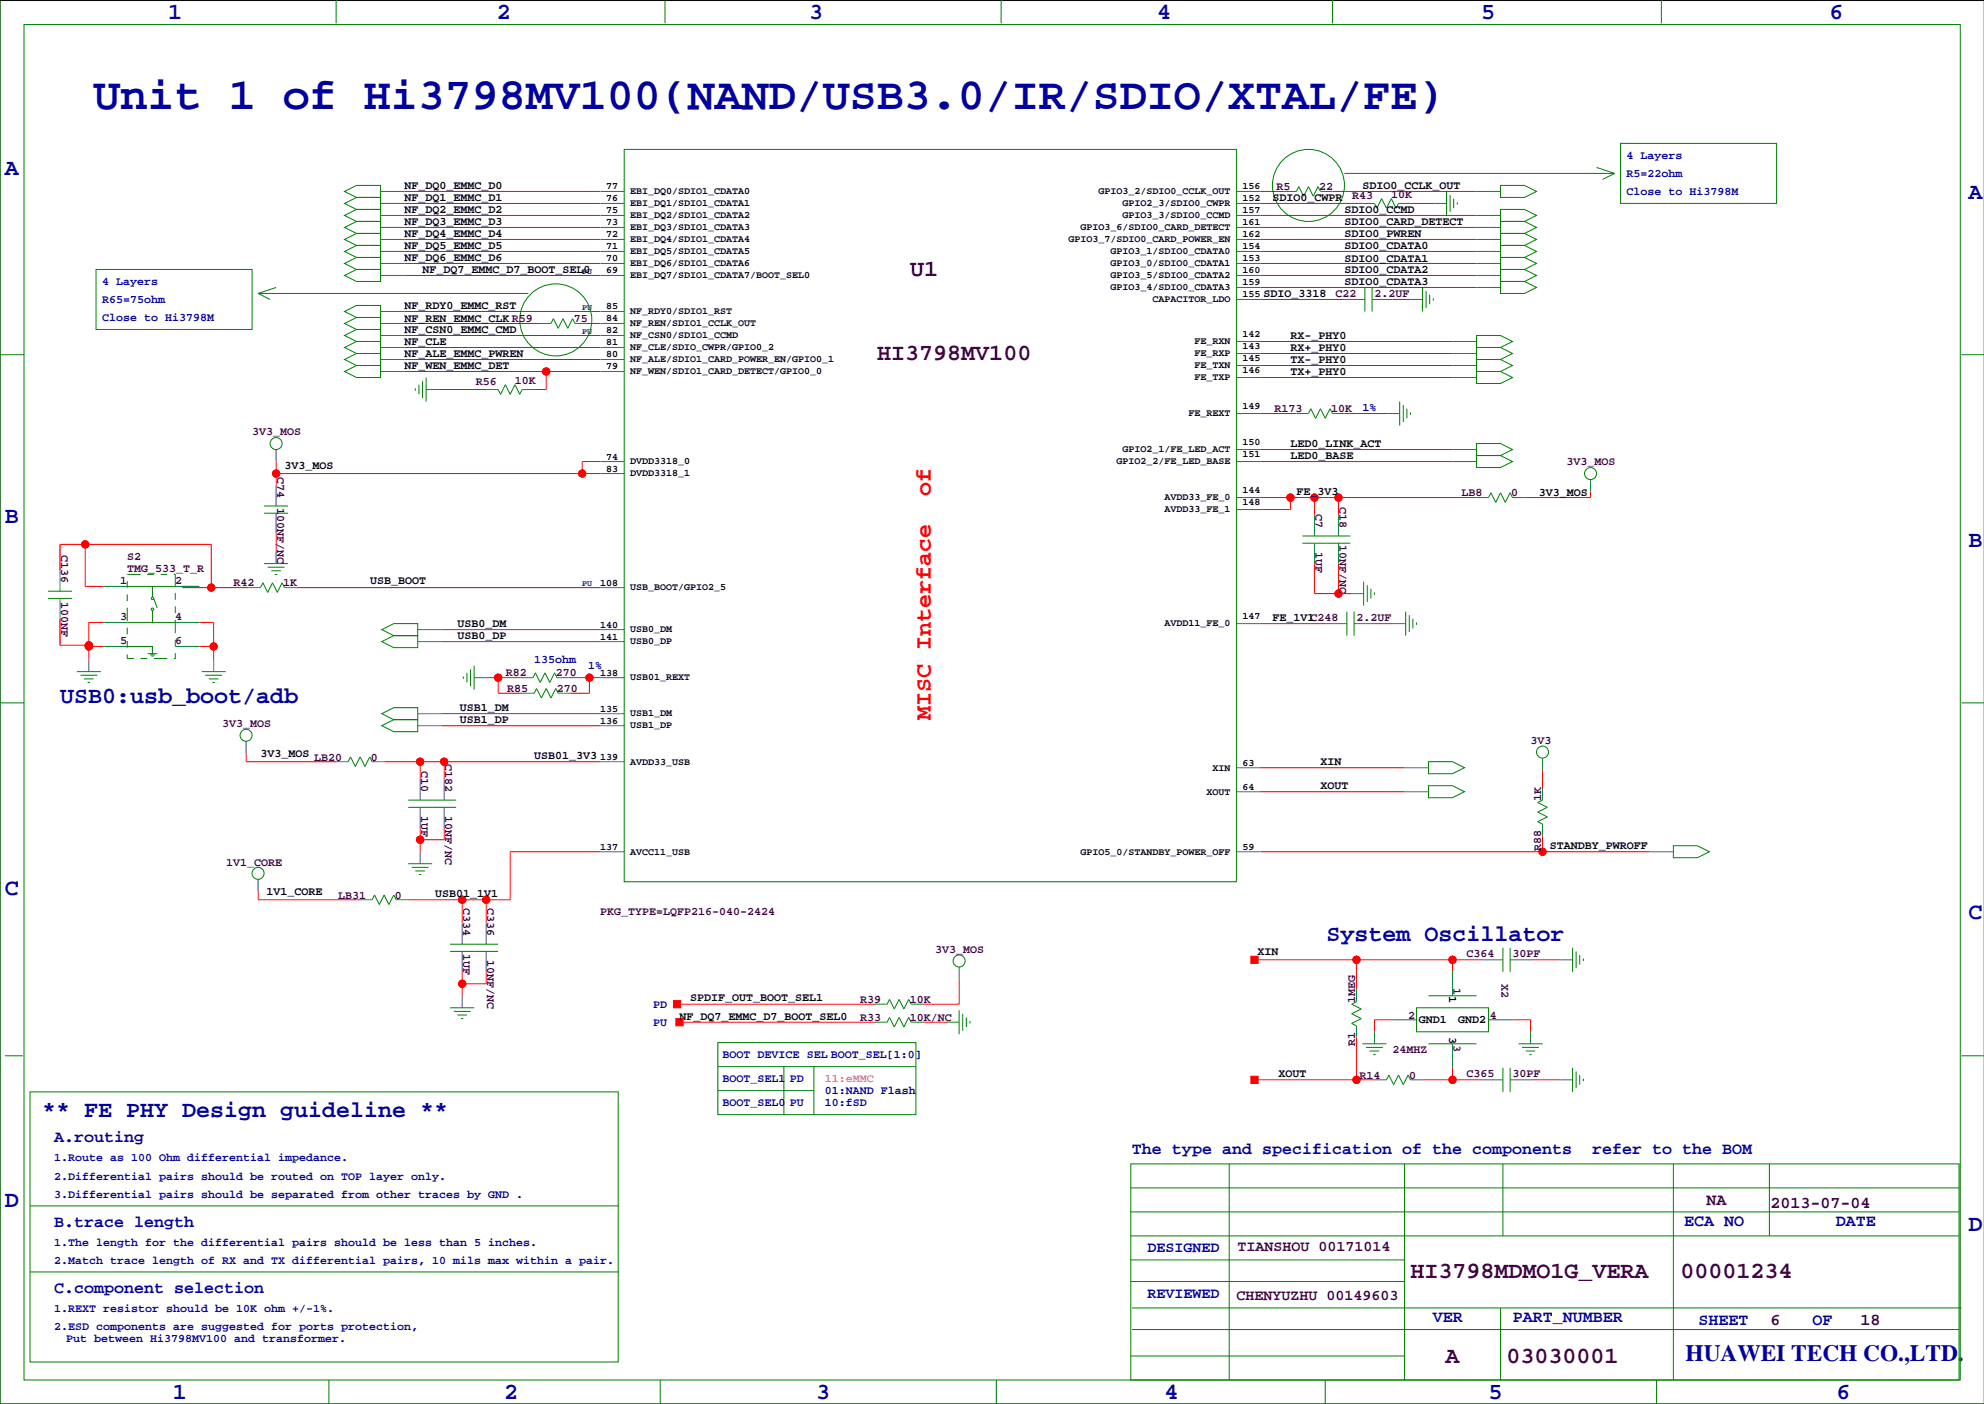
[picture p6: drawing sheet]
<svg xmlns="http://www.w3.org/2000/svg" width="420mm" height="297mm" viewBox="0 0 420 297" stroke-linecap="round" stroke-linejoin="round" font-family="sans-serif">
<path d="M419.9 .1h-419.9v296.9h419.9" fill="none" stroke="#000" stroke-width=".21"/>
<g fill="none" stroke="#f00" stroke-width=".21">
<path d="M85.6 43h41.4M85.6 58.3h41.4M85.6 55.7h41.4M85.6 53.2h41.4M85.6 50.7h41.4M85.6 48.1h41.4M85.6 45.6h41.4M85.6 40.5h41.4M266.7 43h21.6M266.7 58.3h45.7M266.7 55.7h45.7M266.7 53.2h45.7"/>
<path d="M266.7 50.7h45.7M266.7 48.1h45.7M266.7 45.6h45.7M266.7 40.5h5.1M281.9 40.5h30.5M298.4 43h5.1M85.6 68.4h28.4M85.6 76.1h41.4M85.6 65.9h41.4M85.6 78.6h41.4M85.6 73.5h41.4M85.6 71h41.4"/>
<path d="M115.6 78.6v3.8h-2.6M124.2 68.4h2.8M266.7 63.4h17.8M266.7 60.8h45.7M266.7 77.3h40.6M266.7 79.9h40.6M266.7 72.2h40.6M266.7 74.8h40.6M294.6 63.4h3.8M58.4 97.6v5.1M92.7 82.4h10.2M127 97.6h-3.8v2.6"/>
<path d="M266.7 97.6h40.6M266.7 95.1h40.6M266.7 87.5h7.6M284.5 87.5h9.1M18 115.2v8.9h3.8M58.4 112.9v3.8M58.4 100.2h68.6M266.7 105.3h45.7M273 105.3v2.5h-6.3M278.1 119.2v6.4h7.9M278.1 105.3v3.8M283.2 105.3v3.8"/>
<path d="M283.2 119.2v6.4M336.5 104v1.3h-13.9M12.7 130.9v5.6h6.1M12.7 120.8v-5.6h32v9.1M18.8 136.8h3M21.8 131.7h-3v7.9M42.2 124.1h-3.6v.2h14M42.2 136.8h3M42.2 131.7h3v7.9M62.7 124.3h64.3M93.5 133.2h33.5M93.5 135.7h33.5"/>
<path d="M266.7 131.9h14M290.8 131.9h4.1M52.1 159.4v1.7h19M93.5 151h33.5M93.5 153.5h33.5M102.9 143.4h7.3M105.4 143.4v3.3h5.1M120.4 143.4h6.6M124.7 143.4v3.3h-4.1M81.3 161.1h45.7M88.9 161.1v3.9M88.9 175.1v5.1"/>
<path d="M94 161.1v3.9M94 175.1v2.6h-5.1M266.7 162.4h30.5M266.7 167.5h30.5M326.4 162.9v3.8M326.4 176.9v3.3M54.6 188.6v1.8h21.6M97.8 190.4v5M102.9 190.4v5M127 180.2h-19.1v10.2h-21.5M266.7 180.2h82.3M97.8 205.6v5.1"/>
<path d="M102.9 205.6v2.5h-5.1M143.3 212.5h41.9M143.8 216.3h41.4M195.3 216.3h5.1M202.9 207.1v5.4h-7.6M265.4 203.1h48.3M287 203.1v6.3M287 219.6v8.9M294.6 215.8h-3.8v2.5M307.3 203.1v2.5M320 215.8h3.8v2.5M323.8 203.1h6.4"/>
<path d="M265.4 228.5h25.4M301 228.5h12.7M307.3 225.9v2.6M323.8 228.5h6.4"/>
<circle cx="115.6" cy="78.6" r=".76"/>
<circle cx="18" cy="115.2" r=".76"/>
<circle cx="58.4" cy="100.2" r=".76"/>
<circle cx="123.2" cy="100.2" r=".76"/>
<circle cx="273.1" cy="105.3" r=".76"/>
<circle cx="278.1" cy="105.3" r=".76"/>
<circle cx="283.2" cy="105.3" r=".76"/>
<circle cx="18.8" cy="136.5" r=".76"/>
<circle cx="18.8" cy="136.8" r=".76"/>
<circle cx="44.7" cy="124.3" r=".76"/>
<circle cx="45.2" cy="136.8" r=".76"/>
<circle cx="283.2" cy="125.6" r=".76"/>
<circle cx="105.4" cy="143.4" r=".76"/>
<circle cx="124.7" cy="143.4" r=".76"/>
<circle cx="88.9" cy="177.7" r=".76"/>
<circle cx="88.9" cy="161.1" r=".76"/>
<circle cx="94" cy="161.1" r=".76"/>
<circle cx="97.8" cy="190.4" r=".76"/>
<circle cx="102.9" cy="190.4" r=".76"/>
<circle cx="326.4" cy="180.2" r=".76"/>
<circle cx="97.8" cy="208.1" r=".76"/>
<circle cx="287" cy="203.1" r=".76"/>
<circle cx="307.3" cy="203.1" r=".76"/>
<circle cx="287" cy="228.5" r=".76"/>
<circle cx="307.3" cy="228.5" r=".76"/>
</g>
<g fill="#f00" stroke="#f00" stroke-width=".21">
<path d="M264.7 227.7h1.5v1.5h-1.5z" fill-rule="evenodd"/>
<path d="M264.7 202.3h1.5v1.5h-1.5z" fill-rule="evenodd"/>
<path d="M142.5 211.7h1.5v1.5h-1.5z" fill-rule="evenodd"/>
<path d="M143 215.5h1.5v1.5h-1.5z" fill-rule="evenodd"/>
<circle cx="283.2" cy="125.6" r=".76"/>
<circle cx="287" cy="228.5" r=".76"/>
<circle cx="287" cy="203.1" r=".76"/>
<circle cx="307.3" cy="203.1" r=".76"/>
<circle cx="307.3" cy="228.5" r=".76"/>
<circle cx="124.7" cy="143.4" r=".76"/>
<circle cx="94" cy="161.1" r=".76"/>
<circle cx="88.9" cy="161.1" r=".76"/>
<circle cx="102.9" cy="190.4" r=".76"/>
<circle cx="97.8" cy="190.4" r=".76"/>
<circle cx="18.8" cy="136.8" r=".76"/>
<circle cx="18.8" cy="136.5" r=".76"/>
<circle cx="97.8" cy="208.1" r=".76"/>
<circle cx="88.9" cy="177.7" r=".76"/>
<circle cx="45.2" cy="136.8" r=".76"/>
<circle cx="44.7" cy="124.3" r=".76"/>
<circle cx="18" cy="115.2" r=".76"/>
<circle cx="105.4" cy="143.4" r=".76"/>
<circle cx="58.4" cy="100.2" r=".76"/>
<circle cx="123.2" cy="100.2" r=".76"/>
<circle cx="115.6" cy="78.6" r=".76"/>
<circle cx="326.4" cy="180.2" r=".76"/>
<circle cx="273.1" cy="105.3" r=".76"/>
<circle cx="278.1" cy="105.3" r=".76"/>
<circle cx="283.2" cy="105.3" r=".76"/>
</g>
<g fill="none" stroke="#008080" stroke-width=".21">
<path d="M80.5 43h5.1M80.5 40.5h5.1M80.5 48.1h5.1M80.5 50.7h5.1M80.5 53.2h5.1M80.5 55.7h5.1M80.5 58.3h5.1M80.5 45.6h5.1M127 43h5.1M127 40.5h5.1M127 48.1h5.1M127 50.7h5.1"/>
<path d="M127 53.2h5.1M127 55.7h5.1M127 58.3h5.1M127 45.6h5.1M261.6 43h5.1M261.6 40.5h5.1M261.6 48.1h5.1M261.6 50.7h5.1M261.6 53.2h5.1M261.6 55.7h5.1M261.6 58.3h5.1M261.6 45.6h5.1"/>
<path d="M271.8 40.5h2.5M279.4 40.5h2.5M288.3 43h2.5M295.9 43h2.5M303.5 43h2.6M312.4 40.5h5.1M312.4 48.1h5.1M312.4 50.7h5.1M312.4 53.2h5.1M312.4 55.7h5.1M312.4 58.3h5.1M312.4 45.6h5.1"/>
<path d="M80.5 78.6h5.1M80.5 71h5.1M80.5 76.1h5.1M80.5 73.5h5.1M80.5 65.9h5.1M80.5 68.4h5.1M114 68.4h2.6M121.7 68.4h2.5M127 78.6h5.1M127 71h5.1M127 76.1h5.1M127 73.5h5.1"/>
<path d="M127 65.9h5.1M127 68.4h5.1M261.6 63.4h5.1M261.6 60.8h5.1M261.6 72.2h5.1M261.6 74.8h5.1M261.6 77.3h5.1M261.6 79.9h5.1M284.5 63.4h4.3M290.3 63.4h4.3M298.4 63.4h2.6M307.3 72.2h5.1"/>
<path d="M307.3 74.8h5.1M307.3 77.3h5.1M307.3 79.9h5.1M312.4 60.8h5.1M58.4 95.1v2.5M90.2 82.4h2.5M102.9 82.4h2.5M110.5 82.4h2.5M127 97.6h5.1M261.6 95.1h5.1M261.6 97.6h5.1M261.6 87.5h5.1"/>
<path d="M274.3 87.5h2.6M281.9 87.5h2.6M293.6 87.5h2.6M307.3 95.1h5.1M307.3 97.6h5.1M58.4 102.7v4.3M58.4 108.6v4.3M58.4 116.7v2.5M127 100.2h5.1M261.6 105.3h5.1M261.6 107.8h5.1M278.1 109.1v4.3"/>
<path d="M278.1 114.9v4.3M283.2 109.1v4.3M283.2 114.9v4.3M312.4 105.3h2.6M320 105.3h2.6M336.5 101.5v2.5M12.7 120.8v4.3M12.7 126.6v4.3M18.8 139.6v2.5M21.8 131.7h5.1M21.8 124.1h5.1M21.8 136.8h5.1"/>
<path d="M37.1 131.7h5.1M37.1 124.1h5.1M37.1 136.8h5.1M45.2 139.6v2.5M52.6 124.3h2.5M60.2 124.3h2.5M88.4 133.2h5.1M88.4 135.7h5.1M127 124.3h5.1M127 133.2h5.1M127 135.7h5.1M261.6 131.9h5.1"/>
<path d="M280.7 131.9h4.3M286 125.6h2.5M286.5 131.9h4.3M294.9 131.9h2.5M52.1 156.8v2.6M88.4 151h5.1M88.4 153.5h5.1M100.3 143.4h2.6M110.2 143.4h2.6M110.5 146.7h2.5M117.9 143.4h2.5M118.1 146.7h2.5"/>
<path d="M127 143.4h5.1M127 151h5.1M127 153.5h5.1M71.1 161.1h2.6M78.7 161.1h2.6M88.9 165v4.3M88.9 170.8v4.3M94 165v4.3M94 170.8v4.3M127 161.1h5.1M261.6 162.4h5.1M261.6 167.5h5.1"/>
<path d="M297.2 162.4h5.1M297.2 167.5h5.1M326.4 160.4v2.5M326.4 166.7v2.6M326.4 174.4v2.5M54.6 186v2.6M76.2 190.4h2.5M83.8 190.4h2.6M88.9 180.2v2.5M97.8 195.4v4.4M102.9 195.4v4.4M127 180.2h5.1"/>
<path d="M261.6 180.2h5.1M349 180.2h5.1M97.8 201.3v4.3M97.8 210.7v2.5M102.9 201.3v4.3M185.2 216.3h2.5M185.2 212.5h2.5M192.8 216.3h2.5M192.8 212.5h2.5M200.4 216.3h2.5M202.9 204.6v2.5M287 209.4v2.5"/>
<path d="M287 217v2.6M290.8 218.3v2.5M294.6 215.8h5.1M307.3 205.6v5.1M313.7 203.1h4.3M315 215.8h5M319.5 203.1h4.3M323.8 218.3v2.5M330.2 203.1h2.5M290.8 228.5h2.6M298.4 228.5h2.6M307.3 220.8v5.1"/>
<path d="M313.7 228.5h4.3M319.5 228.5h4.3M330.2 228.5h2.5"/>
</g>
<g fill="none" stroke="#008000" stroke-width=".21">
<path d="M0 -.1v297.1h419.9M71.1 0v4.9M140.7 0v4.9M211.8 0v4.9M281.9 0v4.9M351.5 0v4.9M5.1 5.2h409.7v286.8h-409.7zM132.1 31.6h129.5v154.9h-129.5zM284.5 36.7h57.1M317.5 39.2h5.1l2.5 1.3-2.5 1.3h-5.1zM337.8 35.4l3.8 1.3M341.6 36.7l-2.5 1.3"/>
<path d="M342.9 30.3h33v12.7h-33zM20.3 57h33v12.7h-33zM72.9 40.5l2.5-1.3h5.1v2.6h-5.1zM72.9 43l2.5-1.2h5.1v2.5h-5.1zM72.9 45.6l2.5-1.3h5.1v2.5h-5.1zM72.9 50.7l2.5-1.3h5.1v2.5h-5.1zM72.9 48.1l2.5-1.3h5.1v2.6h-5.1zM72.9 53.2l2.5-1.3h5.1v2.6h-5.1zM72.9 55.7l2.5-1.2h5.1v2.5h-5.1zM72.9 58.3l2.5-1.3h5.1v2.5h-5.1zM274.3 40.5l.5-1 1 2 1.1-2 1 2 1-2 .5 1M290.8 43l.5 1.1 1.1-2.1 1 2.1 1-2.1 1 2.1 .5-1.1"/>
<path d="M306.1 40.5v5.1M306.8 41.3v3.5M307.6 42v2.1M308.4 42.8v.5M317.5 46.8h5.1l2.5 1.3-2.5 1.3h-5.1zM317.5 49.4h5.1l2.5 1.3-2.5 1.2h-5.1zM317.5 51.9h5.1l2.5 1.3-2.5 1.3h-5.1zM317.5 54.5h5.1l2.5 1.2-2.5 1.3h-5.1zM317.5 57h5.1l2.5 1.3-2.5 1.2h-5.1zM317.5 59.5h5.1l2.5 1.3-2.5 1.3h-5.1zM317.5 44.3h5.1l2.5 1.3-2.5 1.2h-5.1zM0 75h5.1"/>
<path d="M54.6 62.1h57.2M54.6 62.1l2.5 1.3M58.4 60.8l-3.8 1.3M72.9 78.6l2.5-1.3h5.1v2.6h-5.1zM72.9 71l2.5-1.3h5.1v2.5h-5.1zM72.9 76.1l2.5-1.3h5.1v2.5h-5.1zM72.9 73.5l2.5-1.3h5.1v2.6h-5.1zM72.9 65.9l2.5-1.3h5.1v2.6h-5.1zM72.9 68.4l2.5-1.2h5.1v2.5h-5.1zM90.2 79.9v5M116.6 68.4l.5-1 1 2.1 1-2.1 1 2.1 1.1-2.1 .5 1M288.8 60.8v5.1"/>
<path d="M290.3 60.8v5.1M301 60.8v5.1M301.8 61.6v3.5M302.5 62.3v2.1M303.3 63.1v.5M312.4 71h5.1l2.5 1.2-2.5 1.3h-5.1zM312.4 73.5h5.1l2.5 1.3-2.5 1.3h-5.1zM312.4 76.1h5.1l2.5 1.2-2.5 1.3h-5.1zM312.4 78.6h5.1l2.5 1.3-2.5 1.2h-5.1zM415 75h4.9M87.9 82.2v.5M88.6 81.4v2"/>
<path d="M89.4 80.6v3.6M105.4 82.4l.5 1 1-2 1 2 1.1-2 1 2 .5-1M276.9 87.5l.5-1 1 2 1-2 1 2 1-2 .5 1M296.2 84.9v5.1M296.9 85.7v3.6M297.7 86.5v2M298.4 87.2v.5M312.4 93.8h5.1l2.5 1.3-2.5 1.3h-5.1zM312.4 96.4h5.1l2.5 1.2-2.5 1.3h-5.1zM55.9 119.2h5.1M55.9 107h5.1M55.9 108.6h5.1"/>
<path d="M275.6 113.4h10.2M275.6 114.9h10.2M315 105.3l.5-1 1 2 1-2 1 2 1-2 .5 1M10.2 125.1h5M10.2 126.6h5M26.9 136.8h5.4v1.5M26.9 131.7h10.2M26.9 124.1h10.2M31.2 138.3h2.1M31.7 138.5h1.1M32 138.8h.5M32.3 124.1v2.3"/>
<path d="M32.3 129.1v2.6M32.5 126.6l.8 2M55.1 124.3l.5-1 1 2 1.1-2 1 2 1-2 .5 1M56.6 120h3.6M57.4 120.8h2M58.2 121.5h.5M80.8 133.2l2.5-1.3h5.1v2.6h-5.1zM80.8 135.7l2.5-1.2h5.1v2.5h-5.1zM285 129.4v5.1M286.5 129.4v5.1M288.5 123v5.1M289.3 123.8v3.6"/>
<path d="M290.1 124.6v2M290.8 125.3v.5M297.4 129.4v5.1M298.2 130.2v3.5M299 130.9v2.1M299.7 131.7v.5M0 148.7h5.1M16.3 142.1h5M17 142.9h3.6M17.8 143.6h2M18.5 144.4h.5M42.7 142.1h5.1"/>
<path d="M43.4 142.9h3.6M44.2 143.6h2M45 144.4h.5M80.8 151l2.5-1.3h5.1v2.6h-5.1zM80.8 153.5l2.5-1.2h5.1v2.5h-5.1zM98 143.1v.5M98.8 142.4v2M99.6 141.6v3.5M100.3 140.8v5.1M112.8 143.4l.5-1 1 2 1-2 1 2 1-2 .6 1M113 146.7l.5-1 1.1 2 1-2 1 2 1-2 .5 1M415 148.7h4.9"/>
<path d="M73.7 161.1l.5-1 1 2.1 1-2.1 1 2.1 1-2.1 .5 1M86.4 169.3h10.1M86.4 170.8h10.1M302.3 161.1h5l2.6 1.3-2.6 1.3h-5zM302.3 166.2h5l2.6 1.3-2.6 1.3h-5zM326.4 169.3l-1 .5 2 1-2 1 2 1-2 1 1 .6M354.1 178.9h5.1l2.5 1.3-2.5 1.3h-5.1zM78.7 190.4l.5-1.1 1.1 2.1 1-2.1 1 2.1 1-2.1 .5 1.1M86.4 182.7h5M87.1 183.5h3.6M87.9 184.3h2M88.6 185h.6"/>
<path d="M95.2 199.8h10.2M95.2 213.2h5.1M95.2 201.3h10.2M96 214h3.6M96.8 214.7h2M97.5 215.5h.5M187.7 216.3l.5-1 1 2 1-2 1.1 2 1-2 .5 1M187.7 212.5l.5-1.1 1 2.1 1-2.1 1.1 2.1 1-2.1 .5 1.1M202.9 213.7v5.1M203.7 214.5v3.5M204.5 215.3v2M205.2 216v.5"/>
<path d="M287 211.9l-1 .6 2 1-2 1 2 1-2 1 1 .5M299.7 213.2h15.3v5.1h-15.3zM302.3 210.7h10.1M318 200.5v5.1M319.5 200.5v5.1M332.7 200.5v5.1M333.5 201.3v3.5M334.3 202v2.1M335 202.8v.5M1 223.4h3.8M6.3 231h124.5v57.1h-124.5zM151.9 220.6h41.9v15.2h-41.9z"/>
<path d="M151.9 230.7h20.3M151.9 225.7h41.9M165.9 225.7v10.1M172.2 225.7v10.1M288.3 220.8h5.1M289.1 221.6h3.5M289.8 222.4h2M290.6 223.1h.5M293.4 228.5l.5-1.1 1 2.1 1-2.1 1 2.1 1-2.1 .5 1.1M302.3 220.8h10.1M318 225.9v5.1M319.5 225.9v5.1"/>
<path d="M321.3 220.8h5.1M322.1 221.6h3.5M322.8 222.4h2.1M323.6 223.1h.5M332.7 225.9v5.1M333.5 226.7v3.5M334.3 227.4v2.1M335 228.2v.5M415 223.4h4.9M6.3 255.1h124.5M239.3 246.2h175.2v45.8h-175.2zM239.3 251.3h175.2"/>
<path d="M239.3 256.4h175.2M260.1 246.2v45.8M297.2 246.2v45.8M318 246.2v15.3M354.1 246.2v45.8M374.4 246.2v15.3M6.3 269.1h124.5M239.3 266.6h57.9M239.3 261.5h175.2M239.3 271.1h57.9M239.5 276.7h175.5M317.5 276.7v15.3"/>
<path d="M69.6 292v5M139.7 292v5M210.8 292v5M239.3 286.9h57.9M239.5 281.3h175M280.4 292v5M350.5 292v5M383.5 287.4h.1"/>
<circle cx="276.9" cy="39.2" r="7.6"/>
<circle cx="117.6" cy="67.7" r="7.6"/>
<circle cx="58.4" cy="93.8" r="1.27"/>
<circle cx="336.5" cy="100.2" r="1.27"/>
<circle cx="32.3" cy="126.6" r=".25"/>
<circle cx="32.3" cy="128.9" r=".25"/>
<circle cx="52.1" cy="155.6" r="1.27"/>
<circle cx="326.4" cy="159.1" r="1.27"/>
<circle cx="54.6" cy="184.8" r="1.27"/>
<circle cx="202.9" cy="203.3" r="1.27"/>
</g>
<path d="M26.9 121.5h10.2v17.8h-10.2z" fill="none" stroke="#008000" stroke-width=".21" stroke-dasharray="1.4 1.4 1.4 1.4 2.8 1.4" stroke-linecap="butt"/>
<text font-size="9.5" fill="#0000a0" x="19.8" y="23.1">Unit 1 of Hi3798MV100(NAND/USB3.0/IR/SDIO/XTAL/FE)</text>
<g font-size="4.9" fill="#0000a0">
<text x="35.6" y="3.9">1</text>
<text x="105.2" y="3.9">2</text>
<text x="171.2" y="3.9">3</text>
<text x="244.9" y="3.9">4</text>
<text x="313.4" y="3.9">5</text>
<text x="387.1" y="3.9">6</text>
<text x="1" y="36.9">A</text>
<text x="416.6" y="42">A</text>
<text x="1" y="110.6">B</text>
<text x="416.6" y="115.7">B</text>
<text x="12.7" y="148.7">USB0:usb_boot/adb</text>
<text x="1" y="189.3">C</text>
<text x="416.6" y="194.4">C</text>
<text x="280.7" y="199">System Oscillator</text>
<text x="8.9" y="236.3">** FE PHY Design guideline **</text>
<text x="1" y="255.4">D</text>
<text x="416.6" y="260.5">D</text>
<text x="356.6" y="288">HUAWEI TECH CO.,LTD.</text>
<text x="36.6" y="296">1</text>
<text x="106.7" y="296">2</text>
<text x="172.7" y="296">3</text>
<text x="246.4" y="296">4</text>
<text x="315" y="296">5</text>
<text x="388.6" y="296">6</text>
</g>
<g font-size="4.9" fill="#400040">
<text x="192.6" y="58.4">U1</text>
<text x="185.6" y="76.2">HI3798MV100</text>
<text x="298.5" y="270.5">HI3798MDMO1G_VERA</text>
<text x="355.6" y="270.5">00001234</text>
<text x="305.9" y="288.3">A</text>
<text x="318.8" y="288.3">03030001</text>
</g>
<g font-size="4.9" fill="#f00">
<text x="197" y="104.8" transform="rotate(-90 197 104.8)">of</text>
<text x="197" y="152.3" transform="rotate(-90 197 152.3)">MISC Interface</text>
</g>
<g font-size="3.5" fill="#0000a0">
<text x="11.4" y="241.7">A.routing</text>
<text x="239.5" y="244.2">The type and specification of the components</text>
<text x="336.9" y="244.2">refer to the BOM</text>
<text x="11.4" y="259.5">B.trace length</text>
<text x="356.4" y="259.4">ECA NO</text>
<text x="388.5" y="259.4">DATE</text>
<text x="11.4" y="273.5">C.component selection</text>
<text x="303.1" y="279.7">VER</text>
<text x="320.1" y="279.7">PART_NUMBER</text>
<text x="359.4" y="280.3">SHEET</text>
<text x="383.5" y="280.3">OF</text>
</g>
<g font-size="3.5" fill="#400040">
<text x="361.1" y="254.9">NA</text>
<text x="374.6" y="255.7">2013-07-04</text>
<text x="374.6" y="280.3">6</text>
<text x="393.7" y="280.3">18</text>
</g>
<g font-size="3.2" fill="#0000a0">
<text x="242.8" y="264.9">DESIGNED</text>
<text x="242.8" y="274.5">REVIEWED</text>
</g>
<g font-size="3.2" fill="#400040">
<text x="261.9" y="264.7">TIANSHOU 00171014</text>
<text x="261.6" y="275.1">CHENYUZHU 00149603</text>
</g>
<g font-size="2.5" fill="#0000a0">
<text x="344.2" y="33.6">4 Layers</text>
<text x="344.2" y="37.5">R5=22ohm</text>
<text x="344.2" y="41.3">Close to Hi3798M</text>
<text x="21.6" y="60.3">4 Layers</text>
<text x="21.6" y="64.1">R65=75ohm</text>
<text x="21.6" y="67.9">Close to Hi3798M</text>
<text x="288.3" y="87">1%</text>
<text x="113" y="140.3">135ohm</text>
<text x="124.5" y="141.6">1%</text>
<text x="138.2" y="213.2">PD</text>
<text x="138.2" y="217">PU</text>
<text x="152.9" y="223.9">BOOT DEVICE SEL BOOT_SEL[1:0]</text>
<text x="152.9" y="229">BOOT_SEL1</text>
<text x="167.1" y="229">PD</text>
<text x="174.5" y="231.5">01:NAND Flash</text>
<text x="152.9" y="234">BOOT_SEL0</text>
<text x="167.1" y="234">PU</text>
<text x="174.5" y="234">10:fSD</text>
<text x="11.4" y="245.7">1.Route as 100 Ohm differential impedance.</text>
<text x="11.4" y="249.5">2.Differential pairs should be routed on TOP layer only.</text>
<text x="11.4" y="253.4">3.Differential pairs should be separated from other traces by GND .</text>
<text x="11.4" y="263.5">1.The length for the differential pairs should be less than 5 inches.</text>
<text x="11.4" y="267.3">2.Match trace length of RX and TX differential pairs, 10 mils max within a pair.</text>
<text x="11.4" y="281.3">2.ESD components are suggested for ports protection,</text>
<text x="11.4" y="277.5">1.REXT resistor should be 10K ohm +/-1%.</text>
<text x="14" y="283.8">Put between Hi3798MV100 and transformer.</text>
</g>
<g font-size="2.5">
<text x="85.6" y="40">NF_DQ0_EMMC_D0</text>
<text x="288.3" y="40">SDIO0_CCLK_OUT</text>
<text x="85.6" y="47.6">NF_DQ3_EMMC_D3</text>
<text x="85.6" y="45.1">NF_DQ2_EMMC_D2</text>
<text x="85.6" y="42.5">NF_DQ1_EMMC_D1</text>
<text x="269.2" y="42.5">SDIO0_CWPR</text>
<text x="284.5" y="45.1">SDIO0_CCMD</text>
<text x="284.5" y="47.6">SDIO0_CARD_DETECT</text>
<text x="85.6" y="52.7">NF_DQ5_EMMC_D5</text>
<text x="85.6" y="50.2">NF_DQ4_EMMC_D4</text>
<text x="284.5" y="50.2">SDIO0_PWREN</text>
<text x="284.5" y="52.7">SDIO0_CDATA0</text>
<text x="85.6" y="55.2">NF_DQ6_EMMC_D6</text>
<text x="89.4" y="57.8">NF_DQ7_EMMC_D7_BOOT_SEL0</text>
<text x="284.5" y="55.5">SDIO0_CDATA1</text>
<text x="284.5" y="57.8">SDIO0_CDATA2</text>
<text x="85.6" y="65.4">NF_RDY0_EMMC_RST</text>
<text x="267.3" y="62.9">SDIO_3318</text>
<text x="284.5" y="60.3">SDIO0_CDATA3</text>
<text x="85.6" y="68.2">NF_REN_EMMC_CLK R59</text>
<text x="85.6" y="70.5">NF_CSN0_EMMC_CMD</text>
<text x="273.1" y="71.7">RX-_PHY0</text>
<text x="85.6" y="73">NF_CLE</text>
<text x="85.6" y="75.6">NF_ALE_EMMC_PWREN</text>
<text x="273.1" y="74.3">RX+_PHY0</text>
<text x="273.1" y="76.8">TX-_PHY0</text>
<text x="85.6" y="78.1">NF_WEN_EMMC_DET</text>
<text x="273.1" y="79.4">TX+_PHY0</text>
<text x="273.1" y="94.6">LED0_LINK_ACT</text>
<text x="60.2" y="99.2">3V3_MOS</text>
<text x="273.1" y="97.1">LED0_BASE</text>
<text x="274.3" y="104.8">FE_3V3</text>
<text x="325.6" y="105">3V3_MOS</text>
<text x="78.3" y="123.6">USB_BOOT</text>
<text x="269.2" y="131.4">FE_1V1C248</text>
<text x="96.8" y="135.2">USB0_DP</text>
<text x="96.8" y="132.7">USB0_DM</text>
<text x="97.3" y="153">USB1_DP</text>
<text x="97.3" y="150.5">USB1_DM</text>
<text x="55.1" y="160.1">3V3_MOS</text>
<text x="113" y="160.6">USB01_3V3</text>
<text x="279.4" y="161.9">XIN</text>
<text x="279.4" y="167">XOUT</text>
<text x="327.9" y="179.7">STANDBY_PWROFF</text>
<text x="56.4" y="189.3">1V1_CORE</text>
<text x="92.1" y="189.9">USB01_1V1</text>
<text x="266.1" y="202">XIN</text>
<text x="143.8" y="215.8">NF_DQ7_EMMC_D7_BOOT_SEL0</text>
<text x="146" y="211.7">SPDIF_OUT_BOOT_SEL1</text>
<text x="306.6" y="210.7" transform="rotate(90 306.6 210.7)">1</text>
<text x="300.2" y="216.5">GND1</text>
<text x="306.6" y="219.4" transform="rotate(90 306.6 219.4)">3</text>
<text x="308.5" y="216.5">GND2</text>
<text x="270.5" y="228">XOUT</text>
</g>
<g font-size="2.5" fill="#400040">
<text x="270.1" y="40.2">R5</text>
<text x="279.1" y="40.2">22</text>
<text x="294.4" y="41.9">10K</text>
<text x="286.1" y="42.1">R43</text>
<text x="282.6" y="62.9">C22</text>
<text x="290.8" y="62.9">2.2UF</text>
<text x="121.4" y="68.2">75</text>
<text x="100.7" y="81.5">R56</text>
<text x="109" y="81.2">10K</text>
<text x="269.7" y="87.2">R173</text>
<text x="281.7" y="87.2">10K</text>
<text x="53.3" y="92.1">3V3_MOS</text>
<text x="58.6" y="100.8" transform="rotate(90 58.6 100.8)">C74</text>
<text x="331.5" y="98.4">3V3_MOS</text>
<text x="58.6" y="107.4" transform="rotate(90 58.6 107.4)">100NF/NC</text>
<text x="283.4" y="107.2" transform="rotate(90 283.4 107.2)">C18</text>
<text x="309.2" y="105">LB8</text>
<text x="319.8" y="105">0</text>
<text x="278.4" y="108.7" transform="rotate(90 278.4 108.7)">C7</text>
<text x="12.9" y="117.4" transform="rotate(90 12.9 117.4)">C136</text>
<text x="26.9" y="118.5">S2</text>
<text x="278.4" y="116.7" transform="rotate(90 278.4 116.7)">1UF</text>
<text x="283.4" y="115.2" transform="rotate(90 283.4 115.2)">10NF/NC</text>
<text x="25.4" y="123.6">1</text>
<text x="26.9" y="121">TMG_533_T_R</text>
<text x="37.1" y="123.6">2</text>
<text x="49.4" y="124.1">R42</text>
<text x="59.9" y="124.1">1K</text>
<text x="12.9" y="127.3" transform="rotate(90 12.9 127.3)">100NF</text>
<text x="25.4" y="131.2">3</text>
<text x="37.1" y="131.2">4</text>
<text x="287" y="131.4">2.2UF</text>
<text x="25.4" y="136.3">5</text>
<text x="37.1" y="136.3">6</text>
<text x="107.1" y="143.1">R82</text>
<text x="117.6" y="143.1">270</text>
<text x="107.3" y="146.4">R85</text>
<text x="117.9" y="146.4">270</text>
<text x="47" y="153.8">3V3_MOS</text>
<text x="66.5" y="160.9">LB20</text>
<text x="78.5" y="160.9">0</text>
<text x="94.2" y="161.6" transform="rotate(90 94.2 161.6)">C182</text>
<text x="323.9" y="157.3">3V3</text>
<text x="89.1" y="163.1" transform="rotate(90 89.1 163.1)">C10</text>
<text x="89.1" y="172.6" transform="rotate(90 89.1 172.6)">1UF</text>
<text x="94.2" y="172.6" transform="rotate(90 94.2 172.6)">10NF/NC</text>
<text x="326.1" y="169.5" transform="rotate(-90 326.1 169.5)">1K</text>
<text x="47.8" y="183.2">1V1_CORE</text>
<text x="326.1" y="180.1" transform="rotate(-90 326.1 180.1)">R88</text>
<text x="71.5" y="190.1">LB31</text>
<text x="83.6" y="190.1">0</text>
<text x="98" y="192.1" transform="rotate(90 98 192.1)">C334</text>
<text x="103.1" y="192.1" transform="rotate(90 103.1 192.1)">C336</text>
<text x="127" y="193.7">PKG_TYPE=LQFP216-040-2424</text>
<text x="98" y="201.8" transform="rotate(90 98 201.8)">1UF</text>
<text x="103.1" y="203.1" transform="rotate(90 103.1 203.1)">10NF/NC</text>
<text x="197.9" y="201.5">3V3_MOS</text>
<text x="310.3" y="202.6">C364</text>
<text x="320" y="202.6">30PF</text>
<text x="307.6" y="208.9" transform="rotate(90 307.6 208.9)">1</text>
<text x="317.7" y="208.1" transform="rotate(90 317.7 208.1)">X2</text>
<text x="182" y="212.2">R39</text>
<text x="192.5" y="212.2">10K</text>
<text x="286.8" y="212.2" transform="rotate(-90 286.8 212.2)">1MEG</text>
<text x="298" y="215.5">2</text>
<text x="315.2" y="215.5">4</text>
<text x="182" y="216">R33</text>
<text x="192.5" y="216">10K/NC</text>
<text x="286.8" y="221.3" transform="rotate(-90 286.8 221.3)">R1</text>
<text x="307.6" y="221.1" transform="rotate(90 307.6 221.1)">3</text>
<text x="294.6" y="222.9">24MHZ</text>
<text x="310.3" y="228">C365</text>
<text x="320" y="228">30PF</text>
<text x="287.7" y="228.2">R14</text>
<text x="298.2" y="228.2">0</text>
</g>
<text font-size="2.5" fill="#f0f" x="174.5" y="229">11:eMMC</text>
<g font-size="2.1">
<text x="128.3" y="40.1">77</text>
<text x="133.3" y="41.1">EBI_DQ0/SDIO1_CDATA0</text>
<text x="232.4" y="41.1">GPIO3_2/SDIO0_CCLK_OUT</text>
<text x="262.9" y="40.1">156</text>
<text x="128.3" y="47.7">73</text>
<text x="128.3" y="45.1">75</text>
<text x="128.3" y="42.6">76</text>
<text x="133.3" y="46.2">EBI_DQ2/SDIO1_CDATA2</text>
<text x="133.3" y="43.6">EBI_DQ1/SDIO1_CDATA1</text>
<text x="237.5" y="43.6">GPIO2_3/SDIO0_CWPR</text>
<text x="237.5" y="46.2">GPIO3_3/SDIO0_CCMD</text>
<text x="262.9" y="42.6">152</text>
<text x="262.9" y="45.1">157</text>
<text x="262.9" y="47.7">161</text>
<text x="128.3" y="50.2">72</text>
<text x="128.3" y="52.8">71</text>
<text x="133.3" y="48.7">EBI_DQ3/SDIO1_CDATA3</text>
<text x="133.3" y="51.3">EBI_DQ4/SDIO1_CDATA4</text>
<text x="133.3" y="53.8">EBI_DQ5/SDIO1_CDATA5</text>
<text x="226.1" y="51.3">GPIO3_7/SDIO0_CARD_POWER_EN</text>
<text x="228.6" y="48.7">GPIO3_6/SDIO0_CARD_DETECT</text>
<text x="234.9" y="53.8">GPIO3_1/SDIO0_CDATA0</text>
<text x="262.9" y="50.2">162</text>
<text x="262.9" y="52.8">154</text>
<text x="128.3" y="55.3">70</text>
<text x="128.3" y="57.8">69</text>
<text x="133.3" y="56.3">EBI_DQ6/SDIO1_CDATA6</text>
<text x="133.3" y="58.9">EBI_DQ7/SDIO1_CDATA7/BOOT_SEL0</text>
<text x="234.9" y="56.3">GPIO3_0/SDIO0_CDATA1</text>
<text x="234.9" y="58.9">GPIO3_5/SDIO0_CDATA2</text>
<text x="262.9" y="55.3">153</text>
<text x="262.9" y="57.8">160</text>
<text x="128.3" y="65.5">85</text>
<text x="234.9" y="61.4">GPIO3_4/SDIO0_CDATA3</text>
<text x="243.8" y="64">CAPACITOR_LDO</text>
<text x="262.9" y="60.4">159</text>
<text x="262.9" y="62.9">155</text>
<text x="128.3" y="70.5">82</text>
<text x="128.3" y="68">84</text>
<text x="133.3" y="66.5">NF_RDY0/SDIO1_RST</text>
<text x="133.3" y="71.6">NF_CSN0/SDIO1_CCMD</text>
<text x="133.3" y="69">NF_REN/SDIO1_CCLK_OUT</text>
<text x="262.9" y="71.3">142</text>
<text x="128.3" y="73.1">81</text>
<text x="128.3" y="75.6">80</text>
<text x="133.3" y="74.1">NF_CLE/SDIO_CWPR/GPIO0_2</text>
<text x="133.3" y="76.7">NF_ALE/SDIO1_CARD_POWER_EN/GPIO0_1</text>
<text x="252.7" y="77.9">FE_TXN</text>
<text x="252.7" y="72.8">FE_RXN</text>
<text x="252.7" y="75.4">FE_RXP</text>
<text x="262.9" y="76.4">145</text>
<text x="262.9" y="73.9">143</text>
<text x="128.3" y="78.2">79</text>
<text x="133.3" y="79.2">NF_WEN/SDIO1_CARD_DETECT/GPIO0_0</text>
<text x="252.7" y="80.5">FE_TXP</text>
<text x="262.9" y="79">146</text>
<text x="251.5" y="88.1">FE_REXT</text>
<text x="262.9" y="86.6">149</text>
<text x="237.5" y="95.7">GPIO2_1/FE_LED_ACT</text>
<text x="262.9" y="94.2">150</text>
<text x="128.3" y="97.2">74</text>
<text x="128.3" y="99.8">83</text>
<text x="133.3" y="98.2">DVDD3318_0</text>
<text x="133.3" y="100.8">DVDD3318_1</text>
<text x="236.2" y="98.2">GPIO2_2/FE_LED_BASE</text>
<text x="262.9" y="96.7">151</text>
<text x="246.4" y="105.9">AVDD33_FE_0</text>
<text x="262.9" y="104.4">144</text>
<text x="262.9" y="106.9">148</text>
<text x="246.4" y="108.4">AVDD33_FE_1</text>
<text x="127" y="123.9">108</text>
<text x="133.3" y="124.9">USB_BOOT/GPIO2_5</text>
<text x="262.9" y="131">147</text>
<text x="127" y="135.3">141</text>
<text x="127" y="132.8">140</text>
<text x="133.3" y="136.3">USB0_DP</text>
<text x="133.3" y="133.8">USB0_DM</text>
<text x="246.4" y="132.5">AVDD11_FE_0</text>
<text x="127" y="142.9">138</text>
<text x="133.3" y="144">USB01_REXT</text>
<text x="127" y="150.6">135</text>
<text x="127" y="153.1">136</text>
<text x="133.3" y="151.6">USB1_DM</text>
<text x="133.3" y="154.1">USB1_DP</text>
<text x="127" y="160.7">139</text>
<text x="133.3" y="161.7">AVDD33_USB</text>
<text x="262.9" y="162">63</text>
<text x="256.5" y="163">XIN</text>
<text x="262.9" y="167.1">64</text>
<text x="255.3" y="168.1">XOUT</text>
<text x="127" y="179.8">137</text>
<text x="262.9" y="179.8">59</text>
<text x="133.3" y="180.8">AVCC11_USB</text>
<text x="228.6" y="180.8">GPIO5_0/STANDBY_POWER_OFF</text>
</g>
<g font-size="1.8" fill="#0000a0">
<text x="123.2" y="57.9">PU</text>
<text x="123.2" y="65.5">PU</text>
<text x="123.2" y="70.6">PU</text>
<text x="123.2" y="124">PU</text>
</g>
</svg>
